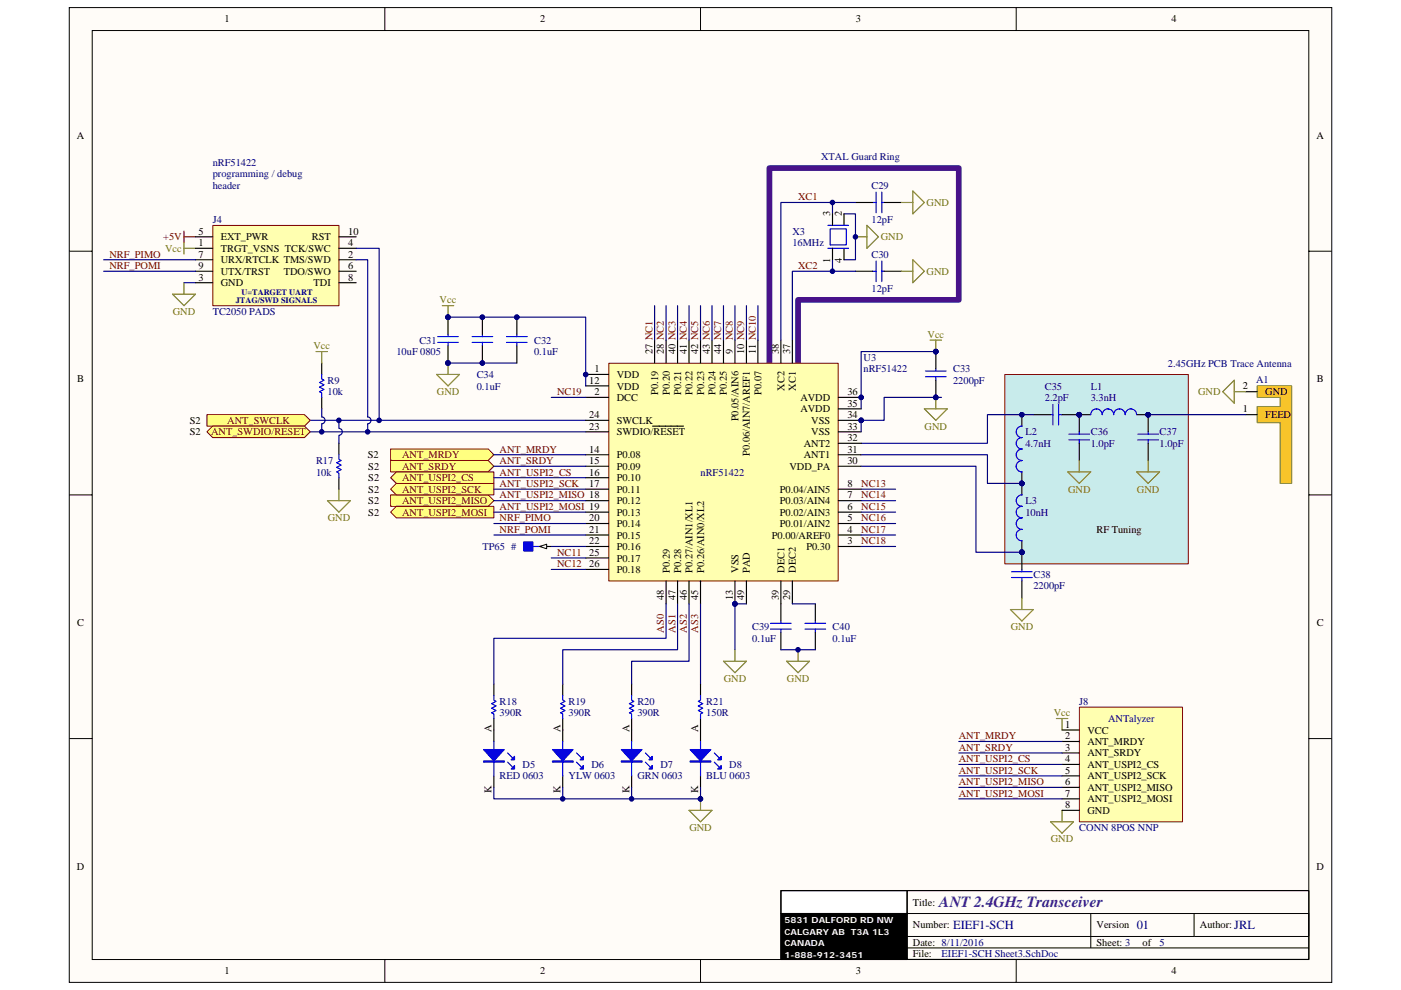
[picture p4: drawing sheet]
<svg xmlns="http://www.w3.org/2000/svg" width="297mm" height="210mm" viewBox="0 0 297 210" stroke-linecap="round" stroke-linejoin="round" font-family="sans-serif">
<path d="M14.7 1.6h267.7v206.8h-267.7z" fill="#fffcf8"/>
<path d="M14.7 1.6h267.7v206.8h-267.7z" fill="none" stroke="#000" stroke-width=".21"/>
<path d="M19.6 6.5h257.9v197h-257.9z" fill="#fffcf8"/>
<g fill="none" stroke="#000" stroke-width=".21">
<path d="M19.6 6.5h257.9v197h-257.9zM81.6 1.6v4.9M148.5 1.6v4.9M215.5 1.6v4.9M14.7 53.3h4.8M277.5 53.3h4.9M14.7 105h4.8M277.5 105h4.9M14.7 156.7h4.8M277.5 156.7h4.9M165.6 188.9h26.7M192.3 198.6h85.2v-4.8h-24.3v4.8"/>
<path d="M192.3 193.8h60.9M231.3 193.8v7.3M277.5 188.9h-85.2v14.6M81.6 203.5v4.9M148.5 203.5v4.9M192.3 201.1h85.2M215.5 203.5v4.9"/>
</g>
<path d="M165.6 188.9h26.7v4.9h-26.7z" fill="#fff"/>
<path d="M165.6 188.9h26.7v4.9h-26.7zM165.6 193.8h26.7v9.7h-26.7z" fill="none" stroke="#000" stroke-width=".21"/>
<path d="M165.6 188.9h111.9v14.6h-111.9zM165.6 193.8h26.7M192.3 188.9v14.6" fill="none" stroke="#000" stroke-width=".24"/>
<path d="M165.6 193.8h26.7v9.7h-26.7z" fill="#000"/>
<path d="M213.1 79.5h38.8v40.1h-38.8z" fill="#c8ebeb"/>
<path d="M213 79.4h38.9v40.2h-38.9z" fill="none" stroke="#800000" stroke-width=".21"/>
<g fill="none" stroke="#00f" stroke-width=".24">
<path d="M185 57.5h.8M185 42.9h.8M185.8 40.7v4.4M185.8 55.4v4.3M187 40.7v4.4M187 55.4v4.3M187 57.5h.4M187 42.9h.4M92.8 72.6h4.4M92.8 71.4h4.4M95 70.9v.5M95 72.6v.7"/>
<path d="M100.1 72.6h4.4M100.1 71.4h4.4M102.3 70.9v.5M102.3 72.6v.7M107.4 72.6h4.4M107.4 71.4h4.4M109.6 70.9v.5M109.6 72.6v.7M196.2 79.9h4.4M196.2 78.7h4.4M198.4 78.2v.5M198.4 79.9v.7"/>
<path d="M222.8 87.9h.4M223.2 85.7v4.4M224.4 85.7v4.4M224.4 87.9h.8M226.6 93.3h4.4M226.6 92.1h4.4M228.8 91.6v.5M228.8 93.3v.7M231.3 87.9a1.21 1.21 0 0 1 1.2-1.2 1.26 1.26 0 0 1 1.2 1.2 1.21 1.21 0 0 1 1.2-1.2 1.26 1.26 0 0 1 1.2 1.2 1.21 1.21 0 0 1 1.3-1.2h-.1a1.23 1.23 0 0 1 1.2 1.2M238.6 87.9a1.21 1.21 0 0 1 1.2-1.2 1.23 1.23 0 0 1 1.2 1.2M241.2 93.3h4.4M241.2 92.1h4.4"/>
<path d="M243.4 91.6v.5M243.4 93.3v.7M216.7 105a1.22 1.22 0 0 0-1.2 1.2 1.22 1.22 0 0 0 1.2 1.2 1.22 1.22 0 0 0-1.2 1.2 1.22 1.22 0 0 0 1.2 1.2 1.22 1.22 0 0 0-1.2 1.3 1.22 1.22 0 0 0 1.2 1.2 1.21 1.21 0 0 0-1.2 1.2 1.21 1.21 0 0 0 1.2 1.2M163.4 133.4h4.3M163.4 132.2h4.3M165.6 131.7v.5M165.6 133.4v.8M170.7 133.4h4.3M170.7 132.2h4.3M172.9 131.7v.5M172.9 133.4v.8"/>
</g>
<g fill="none" stroke="#000" stroke-width=".24">
<path d="M181.4 57.5h3.6M181.4 42.9h3.6M187.4 57.5h3.7M187.4 42.9h3.7M95 67.3v3.6M95 73.3v3.7M102.3 67.3v3.6M102.3 73.3v3.7M109.6 67.3v3.6M109.6 73.3v3.7M198.4 74.6v3.6M198.4 80.6v3.7"/>
<path d="M219.1 87.9h3.7M225.2 87.9h6.1M228.8 87.9v3.7M228.8 94v3.7M241 87.9h2.4v3.7M243.4 94v3.7M216.7 102.5v2.5M216.7 114.7v2.4M165.6 128.1v3.6M165.6 134.2v3.6M172.9 128.1v3.6M172.9 134.2v3.6"/>
</g>
<g fill="#000080" stroke="#000080" stroke-width=".21">
<circle cx="228.8" cy="88" r=".48"/>
<circle cx="95" cy="67.3" r=".47"/>
<circle cx="198.4" cy="74.6" r=".48"/>
<circle cx="198.4" cy="84.3" r=".48"/>
<circle cx="243.4" cy="88" r=".48"/>
<circle cx="216.6" cy="102.5" r=".48"/>
<circle cx="216.6" cy="117.1" r=".48"/>
<circle cx="95" cy="77" r=".47"/>
<circle cx="169.2" cy="137.8" r=".48"/>
<circle cx="176.5" cy="57.5" r=".48"/>
<circle cx="176.5" cy="42.9" r=".48"/>
<circle cx="181.4" cy="50.2" r=".48"/>
<circle cx="102.3" cy="67.3" r=".48"/>
<circle cx="102.3" cy="77" r=".48"/>
<circle cx="109.6" cy="67.3" r=".48"/>
</g>
<g fill="none" stroke="#808000" stroke-width=".24">
<path d="M181.4 50.2h2.4M183.8 47.8l2.4 2.4-2.4 2.5zM191.1 57.5h2.4M191.1 42.9h2.4M193.5 40.5l2.5 2.4-2.5 2.5zM193.5 55.1l2.5 2.4-2.5 2.5zM92.6 79.4h4.8l-2.4 2.5zM93.8 64.8h2.4M95 64.8v2.5M95 77v2.4M196 86.7h4.8l-2.4 2.5zM198.4 84.3v2.4"/>
<path d="M169.2 137.8v2.5M166.8 140.3h4.8l-2.4 2.4z"/>
</g>
<path d="M176.5 42.9v2.5M176.5 55.1v2.4M178.9 45.4h2.5v9.7h-2.5M181.4 57.5h-13.4v14.6M95 77h14.6M198.4 74.6h-15.8v12.1M182.6 98.9h24.3v18.2h9.8M182.6 96.5h26.8v6h7.3M219.1 87.9h-9.7v6.1h-26.8" fill="none" stroke="#000080" stroke-width=".24"/>
<path d="M163.1 78.2v-42.6h40.2v28h-34.1v14.6" fill="none" stroke="#48128a" stroke-width="1.2"/>
<path d="M266.5 81.9h7.4v20.6h-2.5v-12.9h-4.9v-3.4h4.9v-1.9h-4.9z" fill-rule="evenodd" fill="#ffc51a" stroke="#808000" stroke-width=".24"/>
<path d="M216.7 87.9v2.5M264.1 87.9h2.4M264.1 83.1h2.4M216.7 100.1v2.4M216.7 117.1v3.7M216.7 123.2v3.7" fill="none" stroke="#000" stroke-width=".24"/>
<path d="M243.4 87.9h20.7" fill="none" stroke="#000080" stroke-width=".24"/>
<g fill="#000080" stroke="#000080" stroke-width=".21">
<circle cx="243.4" cy="88" r=".48"/>
<circle cx="216.6" cy="88" r=".48"/>
<circle cx="216.6" cy="102.5" r=".48"/>
<circle cx="216.6" cy="117.1" r=".48"/>
</g>
<path d="M216.7 90.4a1.22 1.22 0 0 0-1.2 1.2 1.22 1.22 0 0 0 1.2 1.2 1.21 1.21 0 0 0-1.2 1.2 1.21 1.21 0 0 0 1.2 1.2 1.21 1.21 0 0 0-1.2 1.3 1.21 1.21 0 0 0 1.2 1.2 1.19 1.19 0 0 0-1.2 1.2 1.19 1.19 0 0 0 1.2 1.2M214.5 122.5h4.4M214.5 121.3h4.4M216.7 120.8v.5M216.7 122.5v.7" fill="none" stroke="#00f" stroke-width=".24"/>
<g fill="#ffff80" stroke="#800000" stroke-width=".21">
<path d="M82.8 105h20.7l1.2 1.2-1.2 1.2h-20.7z" fill-rule="evenodd"/>
<path d="M82.8 97.7h20.7l1.2 1.2-1.2 1.2h-20.7z" fill-rule="evenodd"/>
<path d="M82.8 95.2h20.7l1.2 1.3-1.2 1.2h-20.7z" fill-rule="evenodd"/>
<path d="M84 107.4h20.7v2.4h-20.7l-1.2-1.2z" fill-rule="evenodd"/>
<path d="M84 102.5h20.7v2.5h-20.7l-1.2-1.2z" fill-rule="evenodd"/>
<path d="M84 100.1h20.7v2.4h-20.7l-1.2-1.2z" fill-rule="evenodd"/>
</g>
<path d="M104.7 145.1v2.4M104.7 152.4v4.9M119.3 145.1v2.4M119.3 152.4v4.9M133.9 145.1v2.4M133.9 152.4v4.9M148.5 154.8v2.5M104.7 164.6v2.4M119.3 164.6v2.4M133.9 164.6v2.4M148.5 164.6v2.4" fill="none" stroke="#000" stroke-width=".24"/>
<g fill="none" stroke="#00f" stroke-width=".24">
<path d="M104.7 147.5v1l.5 .3-1 .4 1 .5-1 .5 1 .5-1 .5 .5 .2v1M104.7 157.3v7.3M107.6 159.7l1 1M119.3 147.5v1l.5 .3-1 .4 1 .5-1 .5 1 .5-1 .5 .5 .2v1M119.3 157.3v7.3M122.2 159.7l1 1M133.9 147.5v1l.5 .3-1 .4 1 .5-1 .5 1 .5-1 .5 .5 .2v1M133.9 157.3v7.3M136.8 159.7l1 1M148.5 157.3v7.3M151.4 159.7l1 1M107.6 161.6l1 1"/>
<path d="M122.2 161.6l1 1M136.8 161.6l1 1M151.4 161.6l1 1"/>
</g>
<path d="M146.1 171.9h4.9l-2.5 2.4zM148.5 169.4v2.5" fill="none" stroke="#808000" stroke-width=".24"/>
<circle cx="148.5" cy="169.4" r=".48" fill="#000080" stroke="#000080" stroke-width=".21"/>
<g fill="#00f" stroke="#00f" stroke-width=".24">
<path d="M131.7 159h4.4l-2.2 2.4z"/>
<path d="M138.3 162.4v.7h-.7z"/>
<path d="M138.3 160.4v.8h-.7z"/>
<path d="M117.1 159h4.4l-2.2 2.4z"/>
<path d="M123.7 162.4v.7h-.7z"/>
<path d="M123.7 160.4v.8h-.7z"/>
<path d="M102.5 159h4.4l-2.2 2.4z"/>
<path d="M109.1 162.4v.7h-.7z"/>
<path d="M109.1 160.4v.8h-.7z"/>
<path d="M146.3 159h4.4l-2.2 2.4z"/>
<path d="M152.9 162.4v.7h-.7z"/>
<path d="M152.9 160.4v.8h-.7z"/>
<path d="M131.7 161.4h4.4v.2h-4.4z" fill-rule="evenodd"/>
<path d="M117.1 161.4h4.4v.2h-4.4z" fill-rule="evenodd"/>
<path d="M102.5 161.4h4.4v.2h-4.4z" fill-rule="evenodd"/>
<path d="M146.3 161.4h4.4v.2h-4.4z" fill-rule="evenodd"/>
</g>
<path d="M65.8 89.2h58.4M65.8 91.6h58.4" fill="none" stroke="#000080" stroke-width=".24"/>
<path d="M129.1 77.1h48.6v46.1h-48.6z" fill="#ffffb0"/>
<path d="M129.1 77h48.6v46.2h-48.6z" fill="none" stroke="#800000" stroke-width=".21"/>
<g fill="none" stroke="#000" stroke-width=".24">
<path d="M176.5 45.4v2.4M176.5 52.7v2.4M178.9 45.4v2.4M178.9 52.7v2.4M124.2 79.4h4.8M138.8 72.1v4.9M141.2 72.1v4.9M143.7 72.1v4.9M146.1 72.1v4.9M148.5 72.1v4.9M151 72.1v4.9M153.4 72.1v4.9"/>
<path d="M155.8 72.1v4.9M158.3 72.1v4.9M160.7 72.1v4.9M165.6 72.1v4.9M168 72.1v4.9M124.2 84.3h4.8M124.2 81.9h4.8M124.2 96.5h4.8M124.2 98.9h4.8M124.2 91.6h4.8M124.2 89.2h4.8M138.4 90.4h6.5"/>
<path d="M177.7 84.3h4.9M177.7 96.5h4.9M177.7 98.9h4.9M177.7 94h4.9M177.7 91.6h4.9M177.7 89.2h4.9M177.7 86.7h4.9M114.4 115.9h2.5M124.2 111h4.8M124.2 115.9h4.8M124.2 103.8h4.8M124.2 106.2h4.8"/>
<path d="M124.2 101.3h4.8M124.2 108.6h4.8M124.2 113.5h4.8M124.2 118.3h4.8M177.7 111h4.9M177.7 115.9h4.9M177.7 103.8h4.9M177.7 106.2h4.9M177.7 108.6h4.9M177.7 113.5h4.9M124.2 120.8h4.8M141.2 123.2v4.9"/>
<path d="M143.7 123.2v4.9M146.1 123.2v4.9M148.5 123.2v4.9M155.8 123.2v4.9M158.3 123.2v4.9M165.6 123.2v4.9M168 123.2v4.9"/>
</g>
<g fill="#000080" stroke="#000080" stroke-width=".21">
<circle cx="124.2" cy="79.4" r=".47"/>
<circle cx="155.8" cy="128.1" r=".48"/>
<circle cx="182.6" cy="89.2" r=".48"/>
<circle cx="182.6" cy="84.3" r=".48"/>
<circle cx="95" cy="67.3" r=".47"/>
</g>
<path d="M228.8 97.7v2.4M243.4 97.7v2.4M261.7 80.6v4.9l-2.5-2.4zM261.7 83.1h2.4M226.4 100.1h4.9l-2.5 2.4zM241 100.1h4.9l-2.5 2.4zM155.8 137.8v2.5M214.2 129.3h4.9l-2.4 2.4zM216.7 126.9v2.4M153.4 140.3h4.9l-2.5 2.4z" fill="none" stroke="#808000" stroke-width=".24"/>
<g fill="none" stroke="#000080" stroke-width=".24">
<path d="M181.4 42.9h-15.8v29.2M95 67.3h29.2v14.6M104.7 96.5h19.5M104.7 98.9h19.5M104.7 101.3h19.5M104.7 103.8h19.5M104.7 106.2h19.5M104.7 108.6h19.5M141.2 128.1v7.3h-36.5v9.7M143.7 128.1v9.7h-24.4v7.3M146.1 128.1v12.2h-12.2v4.8M148.5 128.1v17"/>
<path d="M165.6 137.8h7.3M168 128.1h4.9"/>
</g>
<path d="M175.5 52.7h4.4M175.5 47.8h4.4M176 48.5h3.4v3.4h-3.4zM113 115.9h1.4" fill="none" stroke="#00f" stroke-width=".24"/>
<path d="M111 114.9h2v2h-2z" fill-rule="evenodd" fill="#00f" stroke="#00f" stroke-width=".21"/>
<path d="M114.4 115.9l1.5-.5v1z" fill="#fffcf8" stroke="#000" stroke-width=".21"/>
<path d="M199.6 84.3h-12.2v4.9h-4.8v2.4M158.3 128.1h-2.5v9.7M104.7 167v2.4h43.8v-2.4M119.3 167v2.4M133.9 167v2.4" fill="none" stroke="#000080" stroke-width=".24"/>
<g fill="#000080" stroke="#000080" stroke-width=".21">
<circle cx="119.3" cy="169.4" r=".48"/>
<circle cx="133.9" cy="169.4" r=".48"/>
<circle cx="148.5" cy="169.4" r=".48"/>
<circle cx="155.8" cy="128.1" r=".48"/>
<circle cx="182.6" cy="89.2" r=".48"/>
</g>
<path d="M224 152.4h2.4M225.2 152.4v2.4M222.8 174.3h4.8l-2.4 2.4zM225.2 171.9v2.4" fill="none" stroke="#808000" stroke-width=".24"/>
<path d="M228.9 150h21.8v24.3h-21.8z" fill="#ffffb0"/>
<path d="M228.9 150h21.8v24.3h-21.8z" fill="none" stroke="#800000" stroke-width=".21"/>
<path d="M68.2 77v2.4M68.2 84.3v2.4M71.9 94v2.5M71.9 101.3v2.5M225.2 154.8h3.6M225.2 157.3h3.6M225.2 159.7h3.6M225.2 162.1h3.6M225.2 164.6h3.6M225.2 167h3.6M225.2 169.4h3.6M225.2 171.9h3.6" fill="none" stroke="#000" stroke-width=".24"/>
<path d="M68.2 86.7v1.7a.73 .73 0 0 1 .7 .8 .73 .73 0 0 1-.7 .7v1.7M71.9 89.2v1.7a.73 .73 0 0 1 .7 .7 .73 .73 0 0 1-.7 .7v1.7M203.3 157.3h21.9M203.3 159.7h21.9M203.3 162.1h21.9M203.3 164.6h21.9M203.3 167h21.9M203.3 169.4h21.9" fill="none" stroke="#000080" stroke-width=".24"/>
<path d="M67 74.6h2.4M68.2 74.6v2.4M197.2 72.1h2.4M198.4 72.1v2.5M69.4 106.2h4.9l-2.4 2.4zM71.9 103.8v2.4" fill="none" stroke="#808000" stroke-width=".24"/>
<g fill="#000080" stroke="#000080" stroke-width=".21">
<circle cx="198.4" cy="74.6" r=".48"/>
<circle cx="71.8" cy="89.2" r=".48"/>
<circle cx="68.2" cy="91.6" r=".48"/>
</g>
<path d="M68.2 79.4v1l.5 .2-1 .5 1 .5-1 .5 1 .5-1 .5 .5 .2v1M71.9 96.5v.9l.4 .3-.9 .4 .9 .5-.9 .5 .9 .5-.9 .5 .5 .3v.9" fill="none" stroke="#00f" stroke-width=".24"/>
<g fill="#ffff80" stroke="#800000" stroke-width=".21">
<path d="M43.9 87.9h20.7l1.2 1.3-1.2 1.2h-20.7z" fill-rule="evenodd"/>
<path d="M43.9 91.6l1.2-1.2h19.5l1.2 1.2-1.2 1.2h-19.5z" fill-rule="evenodd"/>
</g>
<g fill="none" stroke="#000080" stroke-width=".24">
<path d="M39 60h2.4M138.8 64.8v7.3M141.2 64.8v7.3M143.7 64.8v7.3M146.1 64.8v7.3M148.5 64.8v7.3M151 64.8v7.3M153.4 64.8v7.3M155.8 64.8v7.3M158.3 64.8v7.3M160.7 64.8v7.3M116.9 84.3h7.3"/>
<path d="M116.9 118.3h7.3M182.6 103.8h7.3M182.6 106.2h7.3M182.6 108.6h7.3M182.6 111h7.3M182.6 113.5h7.3M182.6 115.9h7.3M116.9 120.8h7.3"/>
</g>
<path d="M39 49v2.5M39 50.2h2.4" fill="none" stroke="#800000" stroke-width=".24"/>
<path d="M39 51.5v2.4M39 60v2.4M39 52.7h2.4M36.6 62.4h4.8l-2.4 2.4z" fill="none" stroke="#808000" stroke-width=".24"/>
<path d="M45.1 47.8h26.8v17.1h-26.8z" fill="#ffffb0"/>
<path d="M45.1 47.8h26.8v17.1h-26.8z" fill="none" stroke="#800000" stroke-width=".21"/>
<path d="M41.4 52.7h3.7M41.4 55.1h3.7M41.4 60h3.7M41.4 50.2h3.7M41.4 57.5h3.7M71.9 52.7h3.6M71.9 55.1h3.6M71.9 60h3.6M71.9 50.2h3.6M71.9 57.5h3.6M148.5 145.1v2.4M148.5 152.4v2.4" fill="none" stroke="#000" stroke-width=".24"/>
<path d="M22 55.1h19.4M22 57.5h19.4M75.5 55.1h2.5v33.3a.73 .73 0 0 1 .7 .8 .73 .73 0 0 1-.7 .7v1.7M75.5 52.7h4.9v36.5M104.7 111h19.5M104.7 113.5h19.5M116.9 115.9h7.3" fill="none" stroke="#000080" stroke-width=".24"/>
<g fill="#000080" stroke="#000080" stroke-width=".21">
<circle cx="77.9" cy="91.6" r=".48"/>
<circle cx="80.4" cy="89.2" r=".48"/>
</g>
<path d="M148.5 147.5v1l-.5 .3 1 .4-1 .5 1 .5-1 .5 1 .5-.5 .2v1" fill="none" stroke="#00f" stroke-width=".24"/>
<text font-size="3.3" fill="#421c8b" x="199.2" y="192.3">ANT 2.4GHz Transceiver</text>
<g font-size="2.6" fill="#000080">
<text x="202.1" y="197.1">EIEF1-SCH</text>
<text x="241" y="197.1">01</text>
<text x="261.7" y="197.1">JRL</text>
</g>
<g font-size="2.2">
<text x="47.6" y="4.8">1</text>
<text x="114.5" y="4.8">2</text>
<text x="181.4" y="4.8">3</text>
<text x="248.4" y="4.8">4</text>
<text x="16.3" y="29.4">A</text>
<text x="279.1" y="29.4">A</text>
<text x="176" y="45.9" transform="rotate(-90 176 45.9)">3</text>
<text x="178.5" y="45.9" transform="rotate(-90 178.5 45.9)">2</text>
<text x="42.1" y="52.2">1</text>
<text x="42.1" y="49.8">5</text>
<text x="46.8" y="53.4">TRGT_VSNS TCK/SWC</text>
<text x="46.8" y="51">EXT_PWR</text>
<text x="66.1" y="51">RST</text>
<text x="73.8" y="52.2">4</text>
<text x="73.8" y="49.8">10</text>
<text x="42.1" y="59.5">3</text>
<text x="42.1" y="54.6">7</text>
<text x="42.1" y="57.1">9</text>
<text x="46.8" y="55.9">URX/RTCLK TMS/SWD</text>
<text x="46.8" y="58.3">UTX/TRST</text>
<text x="60.2" y="58.3">TDO/SWO</text>
<text x="73.8" y="54.6">2</text>
<text x="73.8" y="57.1">6</text>
<text x="73.8" y="59.5">8</text>
<text x="176" y="55.7" transform="rotate(-90 176 55.7)">1</text>
<text x="178.5" y="55.7" transform="rotate(-90 178.5 55.7)">4</text>
<text x="46.8" y="60.7">GND</text>
<text x="66.5" y="60.7">TDI</text>
<text x="138.3" y="75.1" transform="rotate(-90 138.3 75.1)">27 NC1</text>
<text x="140.8" y="75.1" transform="rotate(-90 140.8 75.1)">28 NC2</text>
<text x="143.2" y="75.1" transform="rotate(-90 143.2 75.1)">40 NC3</text>
<text x="145.6" y="75.1" transform="rotate(-90 145.6 75.1)">41 NC4</text>
<text x="148.1" y="75.1" transform="rotate(-90 148.1 75.1)">42 NC5</text>
<text x="150.5" y="75.1" transform="rotate(-90 150.5 75.1)">43 NC6</text>
<text x="152.9" y="75.1" transform="rotate(-90 152.9 75.1)">44 NC7</text>
<text x="155.4" y="75.1" transform="rotate(-90 155.4 75.1)">9</text>
<text x="157.8" y="75.1" transform="rotate(-90 157.8 75.1)">10 NC9</text>
<text x="160.2" y="75.1" transform="rotate(-90 160.2 75.1)">11 NC10</text>
<text x="165.1" y="75.1" transform="rotate(-90 165.1 75.1)">38</text>
<text x="167.5" y="75.1" transform="rotate(-90 167.5 75.1)">37</text>
<text x="16.4" y="81.1">B</text>
<text x="124.9" y="81.4">12</text>
<text x="126" y="79">1</text>
<text x="126" y="83.8">2</text>
<text x="130.8" y="80.2">VDD</text>
<text x="130.8" y="82.6">VDD</text>
<text x="139.5" y="83.8" transform="rotate(-90 139.5 83.8)">P0.19</text>
<text x="142" y="83.8" transform="rotate(-90 142 83.8)">P0.20</text>
<text x="144.4" y="83.8" transform="rotate(-90 144.4 83.8)">P0.21</text>
<text x="146.8" y="83.8" transform="rotate(-90 146.8 83.8)">P0.22</text>
<text x="149.3" y="83.8" transform="rotate(-90 149.3 83.8)">P0.23</text>
<text x="151.7" y="83.8" transform="rotate(-90 151.7 83.8)">P0.24</text>
<text x="154.1" y="83.8" transform="rotate(-90 154.1 83.8)">P0.25</text>
<text x="161.4" y="83.8" transform="rotate(-90 161.4 83.8)">P0.07</text>
<text x="166.3" y="82.9" transform="rotate(-90 166.3 82.9)">XC2</text>
<text x="168.7" y="82.9" transform="rotate(-90 168.7 82.9)">XC1</text>
<text x="179.7" y="83.8">36</text>
<text x="263.5" y="82.6">2</text>
<text x="268.3" y="83.8">GND</text>
<text x="279.2" y="81.1">B</text>
<text x="40.2" y="89.9">S2</text>
<text x="124.9" y="88.7">24</text>
<text x="130.8" y="85">DCC</text>
<text x="130.8" y="89.9">SWCLK</text>
<text x="156.6" y="89.4" transform="rotate(-90 156.6 89.4)">P0.05/AIN6</text>
<text x="169.7" y="87.5">AVDD</text>
<text x="169.7" y="85">AVDD</text>
<text x="172" y="89.9">VSS</text>
<text x="179.7" y="88.7">34</text>
<text x="179.7" y="86.3">35</text>
<text x="263.5" y="87.5">1</text>
<text x="268.3" y="88.7">FEED</text>
<text x="40.2" y="92.4">S2</text>
<text x="124.9" y="91.1">23</text>
<text x="124.9" y="96">14</text>
<text x="130.8" y="92.4">SWDIO/RESET</text>
<text x="170.4" y="94.8">ANT2</text>
<text x="172" y="92.4">VSS</text>
<text x="179.7" y="91.1">33</text>
<text x="179.7" y="96">31</text>
<text x="179.7" y="93.6">32</text>
<text x="78" y="97.2">S2</text>
<text x="78.1" y="99.6">S2</text>
<text x="124.9" y="98.4">15</text>
<text x="124.9" y="100.9">16</text>
<text x="130.8" y="99.6">P0.09</text>
<text x="130.8" y="97.2">P0.08</text>
<text x="159" y="96.7" transform="rotate(-90 159 96.7)">P0.06/AIN7/AREF1</text>
<text x="167.4" y="99.6">VDD_PA</text>
<text x="170.4" y="97.2">ANT1</text>
<text x="179.7" y="98.4">30</text>
<text x="78.1" y="104.5">S2</text>
<text x="78.1" y="102.1">S2</text>
<text x="78.1" y="106.9">S2</text>
<text x="124.9" y="103.3">17</text>
<text x="130.8" y="104.5">P0.11</text>
<text x="130.8" y="106.9">P0.12</text>
<text x="130.8" y="102.1">P0.10</text>
<text x="165.4" y="104.5">P0.04/AIN5</text>
<text x="165.4" y="106.9">P0.03/AIN4</text>
<text x="179.7" y="103.3">8</text>
<text x="179.7" y="105.7">7</text>
<text x="78.1" y="109.4">S2</text>
<text x="124.9" y="110.6">20</text>
<text x="124.9" y="113">21</text>
<text x="130.8" y="109.4">P0.13</text>
<text x="130.8" y="111.8">P0.14</text>
<text x="165.4" y="111.8">P0.01/AIN2</text>
<text x="165.4" y="109.4">P0.02/AIN3</text>
<text x="179.7" y="113">4</text>
<text x="179.7" y="110.6">5</text>
<text x="179.7" y="108.2">6</text>
<text x="232.5" y="113">RF Tuning</text>
<text x="124.9" y="115.4">22</text>
<text x="124.9" y="117.9">25</text>
<text x="130.8" y="114.2">P0.15</text>
<text x="130.8" y="116.7">P0.16</text>
<text x="130.8" y="119.1">P0.17</text>
<text x="163.6" y="114.2">P0.00/AREF0</text>
<text x="171" y="116.7">P0.30</text>
<text x="179.7" y="115.4">3</text>
<text x="124.9" y="120.3">26</text>
<text x="130.8" y="121.5">P0.18</text>
<text x="142" y="121.5" transform="rotate(-90 142 121.5)">P0.29</text>
<text x="144.4" y="121.5" transform="rotate(-90 144.4 121.5)">P0.28</text>
<text x="146.8" y="121.5" transform="rotate(-90 146.8 121.5)">P0.27/AIN1/XL1</text>
<text x="149.3" y="121.5" transform="rotate(-90 149.3 121.5)">P0.26/AIN0/XL2</text>
<text x="156.6" y="121.5" transform="rotate(-90 156.6 121.5)">VSS</text>
<text x="159" y="121.5" transform="rotate(-90 159 121.5)">PAD</text>
<text x="166.3" y="121.5" transform="rotate(-90 166.3 121.5)">DEC1</text>
<text x="168.7" y="121.5" transform="rotate(-90 168.7 121.5)">DEC2</text>
<text x="140.8" y="127.4" transform="rotate(-90 140.8 127.4)">48</text>
<text x="143.2" y="127.4" transform="rotate(-90 143.2 127.4)">47</text>
<text x="145.6" y="127.4" transform="rotate(-90 145.6 127.4)">46</text>
<text x="148.1" y="127.4" transform="rotate(-90 148.1 127.4)">45</text>
<text x="155.4" y="127.4" transform="rotate(-90 155.4 127.4)">13</text>
<text x="157.8" y="127.4" transform="rotate(-90 157.8 127.4)">49</text>
<text x="165.1" y="127.4" transform="rotate(-90 165.1 127.4)">39</text>
<text x="167.5" y="127.4" transform="rotate(-90 167.5 127.4)">29</text>
<text x="16.4" y="132.8">C</text>
<text x="279.2" y="132.8">C</text>
<text x="104.2" y="155.3" transform="rotate(-90 104.2 155.3)">A</text>
<text x="118.8" y="155.3" transform="rotate(-90 118.8 155.3)">A</text>
<text x="133.5" y="155.3" transform="rotate(-90 133.5 155.3)">A</text>
<text x="148.1" y="155.3" transform="rotate(-90 148.1 155.3)">A</text>
<text x="225.8" y="154.4">1</text>
<text x="230.5" y="155.6">VCC</text>
<text x="225.8" y="156.8">2</text>
<text x="225.8" y="159.2">3</text>
<text x="225.8" y="161.7">4</text>
<text x="230.5" y="158">ANT_MRDY</text>
<text x="230.5" y="160.4">ANT_SRDY</text>
<text x="225.8" y="164.1">5</text>
<text x="225.8" y="166.5">6</text>
<text x="230.5" y="162.9">ANT_USPI2_CS</text>
<text x="230.5" y="165.3">ANT_USPI2_SCK</text>
<text x="230.5" y="167.7">ANT_USPI2_MISO</text>
<text x="104.2" y="168.1" transform="rotate(-90 104.2 168.1)">K</text>
<text x="118.8" y="168.1" transform="rotate(-90 118.8 168.1)">K</text>
<text x="133.5" y="168.1" transform="rotate(-90 133.5 168.1)">K</text>
<text x="148.1" y="168.1" transform="rotate(-90 148.1 168.1)">K</text>
<text x="225.8" y="169">7</text>
<text x="225.8" y="171.4">8</text>
<text x="230.5" y="170.2">ANT_USPI2_MOSI</text>
<text x="230.5" y="172.6">GND</text>
<text x="16.3" y="184.5">D</text>
<text x="279.1" y="184.5">D</text>
<text x="193.5" y="192.1">Title:</text>
<text x="193.5" y="196.9">Number:</text>
<text x="232.5" y="196.9">Version</text>
<text x="254.4" y="196.9">Author:</text>
<text x="193.5" y="200.6">Date: 8/11/2016</text>
<text x="193.5" y="203">File:</text>
<text x="232.5" y="200.6">Sheet: 3</text>
<text x="242.2" y="200.6">of</text>
<text x="47.6" y="206.7">1</text>
<text x="114.5" y="206.7">2</text>
<text x="181.4" y="206.7">3</text>
<text x="248.4" y="206.7">4</text>
</g>
<g font-size="2.2" fill="#000080">
<text x="45.1" y="35.2">nRF51422</text>
<text x="174.1" y="34">XTAL Guard Ring</text>
<text x="45.1" y="37.6">programming / debug</text>
<text x="45.1" y="40">header</text>
<text x="184.8" y="40">C29</text>
<text x="45.1" y="47.3">J4</text>
<text x="184.8" y="47.3">12pF</text>
<text x="168" y="49.8">X3</text>
<text x="168" y="52.2">16MHz</text>
<text x="184.8" y="54.6">C30</text>
<text x="184.8" y="61.9">12pF</text>
<text x="45.1" y="66.8">TC2050 PADS</text>
<text x="84" y="75.3">10uF 0805</text>
<text x="88.9" y="72.9">C31</text>
<text x="113.2" y="72.9">C32</text>
<text x="113.2" y="75.3">0.1uF</text>
<text x="183.1" y="76.5">U3</text>
<text x="247.6" y="77.7">2.45GHz PCB Trace Antenna</text>
<text x="69.4" y="81.4">R9</text>
<text x="69.4" y="83.8">10k</text>
<text x="101.1" y="80.2">C34</text>
<text x="101.1" y="82.6">0.1uF</text>
<text x="183.1" y="79">nRF51422</text>
<text x="202.1" y="79">C33</text>
<text x="202.1" y="81.4">2200pF</text>
<text x="221.5" y="82.6">C35</text>
<text x="231.3" y="82.6">L1</text>
<text x="266.3" y="81.2">A1</text>
<text x="221.5" y="85">2.2pF</text>
<text x="231.3" y="85">3.3nH</text>
<text x="217.4" y="92.4">L2</text>
<text x="217.4" y="94.8">4.7nH</text>
<text x="231.3" y="92.4">C36</text>
<text x="231.3" y="94.8">1.0pF</text>
<text x="245.9" y="92.4">C37</text>
<text x="245.9" y="94.8">1.0pF</text>
<text x="67" y="98.4">R17</text>
<text x="67" y="100.9">10k</text>
<text x="148.5" y="100.9">nRF51422</text>
<text x="217.4" y="106.9">L3</text>
<text x="217.4" y="109.4">10nH</text>
<text x="102.3" y="116.7">TP65 #</text>
<text x="219.1" y="122.5">C38</text>
<text x="219.1" y="124.9">2200pF</text>
<text x="159.5" y="133.7">C39</text>
<text x="159.5" y="136.1">0.1uF</text>
<text x="176.5" y="133.7">C40</text>
<text x="176.5" y="136.1">0.1uF</text>
<text x="105.9" y="149.5">R18</text>
<text x="120.5" y="149.5">R19</text>
<text x="135.1" y="149.5">R20</text>
<text x="149.8" y="149.5">R21</text>
<text x="228.8" y="149.5">J8</text>
<text x="105.9" y="151.9">390R</text>
<text x="120.5" y="151.9">390R</text>
<text x="135.1" y="151.9">390R</text>
<text x="149.8" y="151.9">150R</text>
<text x="234.9" y="153.2">ANTalyzer</text>
<text x="105.9" y="165.3">RED 0603</text>
<text x="110.8" y="162.9">D5</text>
<text x="120.5" y="165.3">YLW 0603</text>
<text x="125.4" y="162.9">D6</text>
<text x="135.1" y="165.3">GRN 0603</text>
<text x="140" y="162.9">D7</text>
<text x="149.8" y="165.3">BLU 0603</text>
<text x="154.6" y="162.9">D8</text>
<text x="228.8" y="176.3">CONN 8POS NNP</text>
<text x="199.6" y="203">EIEF1-SCH Sheet3.SchDoc</text>
<text x="245.9" y="200.6">5</text>
</g>
<g font-size="2.2" fill="#800000">
<text x="169.2" y="42.5">XC1</text>
<text x="34.6" y="51">+5V</text>
<text x="23.2" y="54.6">NRF_PIMO</text>
<text x="23.2" y="57.1">NRF_POMI</text>
<text x="169.2" y="57.1">XC2</text>
<text x="155.4" y="72.1" transform="rotate(-90 155.4 72.1)">NC8</text>
<text x="118.1" y="83.8">NC19</text>
<text x="48.2" y="89.9">ANT_SWCLK</text>
<text x="44.8" y="92.4">ANT_SWDIO/RESET</text>
<text x="105.9" y="96">ANT_MRDY</text>
<text x="85.3" y="99.6">ANT_SRDY</text>
<text x="85.3" y="97.2">ANT_MRDY</text>
<text x="105.9" y="98.4">ANT_SRDY</text>
<text x="105.9" y="100.9">ANT_USPI2_CS</text>
<text x="85.3" y="106.9">ANT_USPI2_MISO</text>
<text x="85.3" y="104.5">ANT_USPI2_SCK</text>
<text x="85.3" y="102.1">ANT_USPI2_CS</text>
<text x="105.9" y="103.3">ANT_USPI2_SCK</text>
<text x="105.9" y="105.7">ANT_USPI2_MISO 18</text>
<text x="182.6" y="103.3">NC13</text>
<text x="182.6" y="105.7">NC14</text>
<text x="85.3" y="109.4">ANT_USPI2_MOSI</text>
<text x="105.9" y="108.2">ANT_USPI2_MOSI 19</text>
<text x="105.9" y="110.6">NRF_PIMO</text>
<text x="105.9" y="113">NRF_POMI</text>
<text x="182.6" y="108.2">NC15</text>
<text x="182.6" y="110.6">NC16</text>
<text x="182.6" y="113">NC17</text>
<text x="118.1" y="117.9">NC11</text>
<text x="182.6" y="115.4">NC18</text>
<text x="118.1" y="120.3">NC12</text>
<text x="140.8" y="134.2" transform="rotate(-90 140.8 134.2)">AS0</text>
<text x="143.2" y="134.2" transform="rotate(-90 143.2 134.2)">AS1</text>
<text x="145.6" y="134.2" transform="rotate(-90 145.6 134.2)">AS2</text>
<text x="148.1" y="134.2" transform="rotate(-90 148.1 134.2)">AS3</text>
<text x="203.3" y="156.8">ANT_MRDY</text>
<text x="203.3" y="159.2">ANT_SRDY</text>
<text x="203.3" y="161.7">ANT_USPI2_CS</text>
<text x="203.3" y="164.1">ANT_USPI2_SCK</text>
<text x="203.3" y="166.5">ANT_USPI2_MISO</text>
<text x="203.3" y="169">ANT_USPI2_MOSI</text>
</g>
<g font-size="2.2" fill="#808000">
<text x="196.5" y="43.7">GND</text>
<text x="35" y="53.4">Vcc</text>
<text x="186.7" y="51">GND</text>
<text x="196.5" y="58.3">GND</text>
<text x="93.2" y="64.4">Vcc</text>
<text x="36.6" y="66.8">GND</text>
<text x="196.7" y="71.7">Vcc</text>
<text x="66.5" y="74.1">Vcc</text>
<text x="92.6" y="83.8">GND</text>
<text x="254" y="83.8">GND</text>
<text x="196" y="91.1">GND</text>
<text x="226.5" y="104.5">GND</text>
<text x="241.1" y="104.5">GND</text>
<text x="69.5" y="110.6">GND</text>
<text x="214.3" y="133.7">GND</text>
<text x="153.5" y="144.6">GND</text>
<text x="166.8" y="144.6">GND</text>
<text x="223.4" y="151.9">Vcc</text>
<text x="146.2" y="176.3">GND</text>
<text x="222.8" y="178.7">GND</text>
</g>
<g font-size="1.8" fill="#000080">
<text x="50" y="64.2">JTAG/SWD SIGNALS</text>
<text x="51.2" y="62.5">U=TARGET UART</text>
</g>
<g font-size="1.8" fill="#fff">
<text x="166.3" y="195.8">5831 DALFORD RD NW</text>
<text x="166.3" y="198.2">CALGARY AB T3A 1L3</text>
<text x="166.3" y="200.7">CANADA</text>
<text x="166.3" y="203.1">1-888-912-3451</text>
</g>
</svg>
